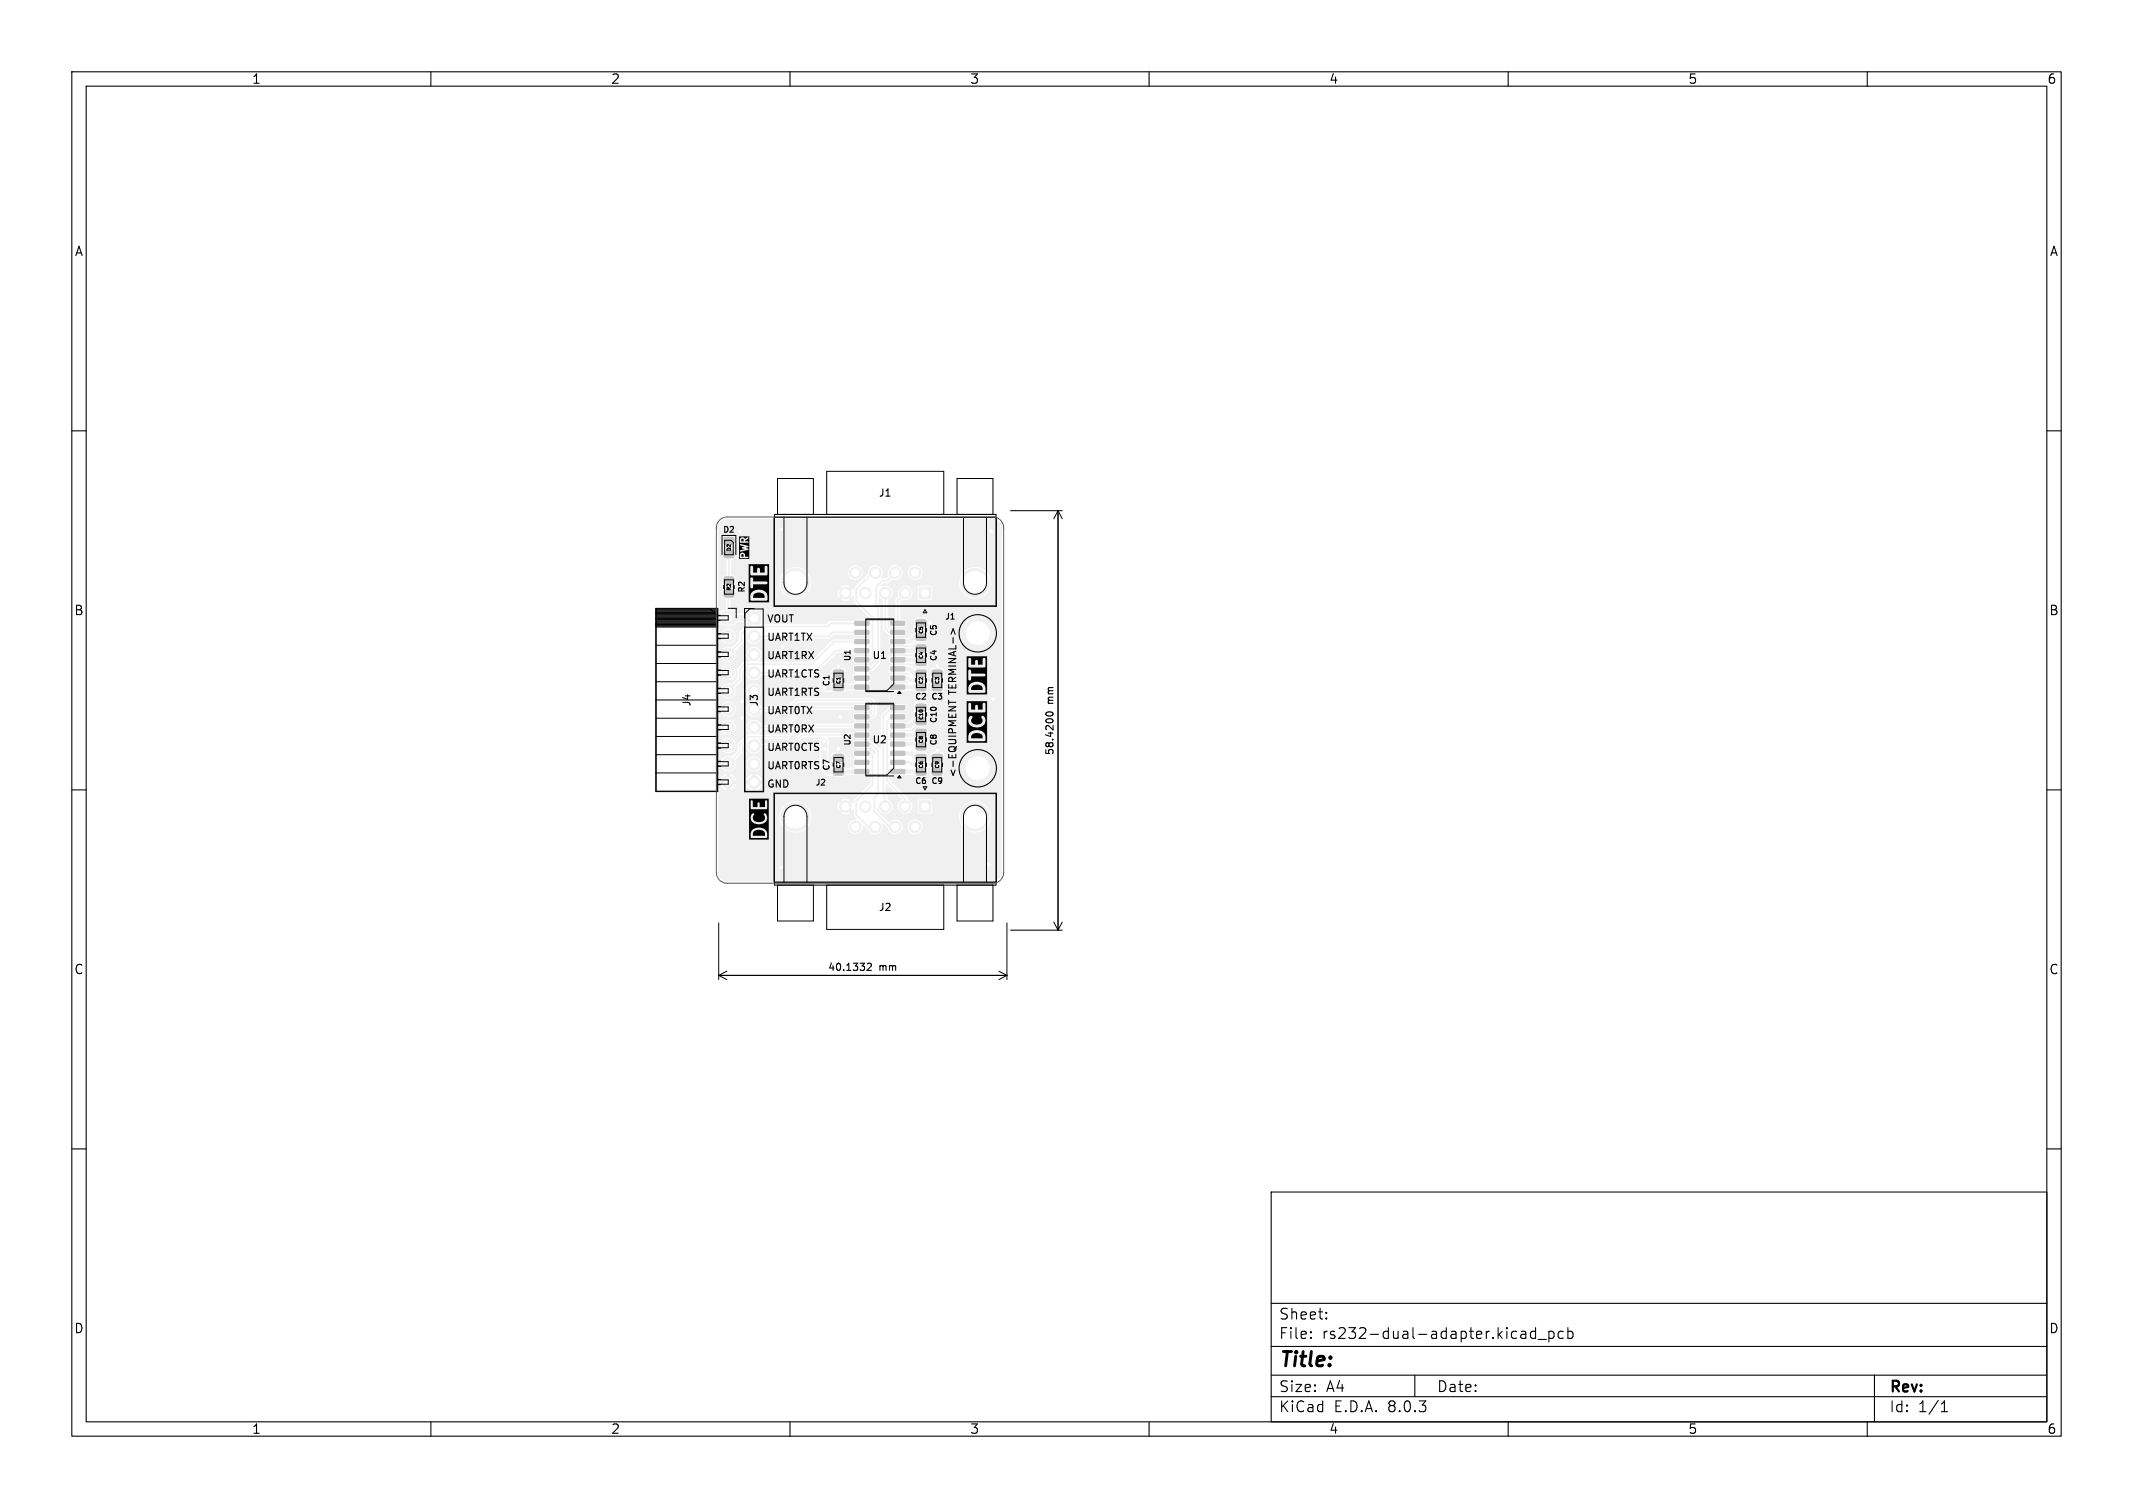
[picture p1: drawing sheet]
<svg xmlns="http://www.w3.org/2000/svg" width="297mm" height="210mm" viewBox="0 0 297 210" stroke-linecap="round" stroke-linejoin="round" font-family="sans-serif">
<g fill="#f0f0f0" stroke="#f0f0f0" stroke-width=".14">
<path d="M128 81.8h1.6v1.6h-1.6z"/>
<path d="M127.6 88.3l1.2-.1 .2 .2v.6l-.3 .2h-1l-.2-.2z"/>
<path d="M127.6 86.4l1.2-.1 .2 .3v.5l-.3 .2h-1l-.2-.2z"/>
<path d="M116.1 95.3l1.2-.1 .2 .2v.6l-.3 .2h-1l-.2-.2z"/>
<path d="M116.1 93.4l1.2-.1 .2 .2v.6l-.3 .2h-1l-.2-.2z"/>
<path d="M104.1 85.2h1.7v1.7h-1.7z"/>
<path d="M128 111.5h1.6v1.6h-1.6z"/>
<path d="M127.6 91.8l1.2-.1 .2 .3v.5l-.3 .2h-1l-.2-.3z"/>
<path d="M127.6 89.9l1.2-.1 .2 .3v.5l-.3 .2h-1l-.2-.3z"/>
<path d="M100.5 85.2h1.7v1.7h-1.7z"/>
<path d="M124 107.2h1.9l.1 .5h-.2h-1.7l-.1-.1z"/>
<path d="M124 105.9h1.9l.1 .5-.2 .1h-1.7l-.1-.2z"/>
<path d="M124 104.6h1.9l.1 .5-.2 .1h-1.7l-.1-.1z"/>
<path d="M124 103.4l1.9-.1 .1 .5-.2 .1h-1.7l-.1-.1z"/>
<path d="M124 102.1h1.9l.1 .5-.2 .1h-1.7l-.1-.2z"/>
<path d="M124 100.8h1.9l.1 .5-.2 .1h-1.7l-.1-.2z"/>
<path d="M124 99.6l1.9-.1 .1 .5-.2 .1h-1.7l-.1-.1z"/>
<path d="M124 98.3h1.9l.1 .5-.2 .1-1.7-.1-.1-.1z"/>
<path d="M119 98.3h1.9l.1 .5-.2 .1-1.7-.1-.1-.1z"/>
<path d="M119 99.6l1.9-.1 .1 .5-.2 .1h-1.7l-.1-.1z"/>
<path d="M119 100.8h1.9l.1 .5-.2 .1h-1.7l-.1-.2z"/>
<path d="M119 102.1h1.9l.1 .5-.2 .1h-1.7l-.1-.2z"/>
<path d="M119 103.4l1.9-.1 .1 .5-.2 .1h-1.7l-.1-.1z"/>
<path d="M119 104.6h1.9l.1 .5-.2 .1h-1.7l-.1-.1z"/>
<path d="M119 105.9h1.9l.1 .5-.2 .1h-1.7l-.1-.2z"/>
<path d="M119 107.2h1.9l.1 .5h-.2h-1.7l-.1-.1z"/>
<path d="M127.6 107h1.2l.2 .2v.6l-.3 .2-1-.1-.2-.2z"/>
<path d="M127.6 105.1h1.2l.2 .2v.6l-.3 .2-1-.1-.2-.2z"/>
<path d="M129.8 95.3l1.3-.1 .1 .2v.6l-.2 .2h-1.1l-.1-.2z"/>
<path d="M129.8 93.4l1.3-.1 .1 .2v.6l-.2 .2h-1.1l-.1-.2z"/>
<path d="M127.6 103.5h1.2l.2 .2v.6l-.3 .1h-1l-.2-.2z"/>
<path d="M127.6 101.6h1.2l.2 .2v.6l-.3 .1h-1l-.2-.2z"/>
<path d="M124 95.4h1.9l.1 .5-.2 .1h-1.7l-.1-.2z"/>
<path d="M124 94.2l1.9-.1 .1 .5-.2 .1h-1.7l-.1-.1z"/>
<path d="M124 92.9h1.9l.1 .5-.2 .1-1.7-.1-.1-.1z"/>
<path d="M124 91.6h1.9l.1 .5-.2 .1h-1.7l-.1-.2z"/>
<path d="M124 90.4l1.9-.1 .1 .5-.2 .1h-1.7l-.1-.1z"/>
<path d="M124 89.1h1.9l.1 .5h-.2h-1.7l-.1-.1z"/>
<path d="M124 87.8h1.9l.1 .5-.2 .1h-1.7l-.1-.2z"/>
<path d="M124 86.5h1.9l.1 .5-.2 .1h-1.7l-.1-.1z"/>
<path d="M119 86.5h1.9l.1 .5-.2 .1h-1.7l-.1-.1z"/>
<path d="M119 87.8h1.9l.1 .5-.2 .1h-1.7l-.1-.2z"/>
<path d="M119 89.1h1.9l.1 .5h-.2h-1.7l-.1-.1z"/>
<path d="M119 90.4l1.9-.1 .1 .5-.2 .1h-1.7l-.1-.1z"/>
<path d="M119 91.6h1.9l.1 .5-.2 .1h-1.7l-.1-.2z"/>
<path d="M119 92.9h1.9l.1 .5-.2 .1-1.7-.1-.1-.1z"/>
<path d="M119 94.2l1.9-.1 .1 .5-.2 .1h-1.7l-.1-.1z"/>
<path d="M119 95.4h1.9l.1 .5-.2 .1h-1.7l-.1-.2z"/>
<path d="M127.6 100h1.2l.2 .2v.6l-.3 .2-1-.1-.2-.2z"/>
<path d="M127.6 98.1h1.2l.2 .2v.6l-.3 .2-1-.1-.2-.2z"/>
<path d="M129.8 107h1.3l.1 .2v.6l-.2 .2-1.1-.1-.1-.2z"/>
<path d="M129.8 105.1h1.3l.1 .2v.6l-.2 .2-1.1-.1-.1-.2z"/>
<path d="M116.1 107h1.2l.2 .2v.6l-.3 .2-1-.1-.2-.2z"/>
<path d="M116.1 105.1h1.2l.2 .2v.6l-.3 .2-1-.1-.2-.2z"/>
<path d="M127.6 95.3l1.2-.1 .2 .2v.6l-.3 .2h-1l-.2-.2z"/>
<path d="M127.6 93.4l1.2-.1 .2 .2v.6l-.3 .2h-1l-.2-.2z"/>
<path d="M100.9 82.2h1.1l.2 .2v.6l-.2 .2h-1l-.2-.3z"/>
<path d="M100.9 80.4l1.1-.1 .2 .3v.6l-.2 .2-1-.1-.2-.2z"/>
<path d="M100.9 74.9l1.1-.1 .2 .3v.5l-.2 .2h-1l-.2-.2z"/>
<path d="M100.9 76.8l1.1-.1 .2 .2v.6l-.2 .2h-1l-.2-.3z"/>
<circle cx="135.8" cy="81.2" r="2"/>
<circle cx="110.8" cy="81.2" r="2"/>
<circle cx="126" cy="82.6" r=".8"/>
<circle cx="123.3" cy="82.6" r=".8"/>
<circle cx="120.5" cy="82.6" r=".8"/>
<circle cx="117.7" cy="82.6" r=".8"/>
<circle cx="127.4" cy="79.7" r=".8"/>
<circle cx="124.6" cy="79.7" r=".8"/>
<circle cx="121.9" cy="79.7" r=".8"/>
<circle cx="119.1" cy="79.7" r=".8"/>
<circle cx="105" cy="88.6" r=".85"/>
<circle cx="105" cy="91.2" r=".85"/>
<circle cx="105" cy="93.7" r=".85"/>
<circle cx="105" cy="96.2" r=".85"/>
<circle cx="105" cy="98.8" r=".85"/>
<circle cx="105" cy="101.3" r=".85"/>
<circle cx="105" cy="103.9" r=".85"/>
<circle cx="105" cy="106.4" r=".85"/>
<circle cx="105" cy="108.9" r=".85"/>
<circle cx="110.8" cy="113.7" r="2"/>
<circle cx="135.8" cy="113.7" r="2"/>
<circle cx="126" cy="112.3" r=".8"/>
<circle cx="123.3" cy="112.3" r=".8"/>
<circle cx="120.5" cy="112.3" r=".8"/>
<circle cx="117.7" cy="112.3" r=".8"/>
<circle cx="127.4" cy="115.2" r=".8"/>
<circle cx="124.6" cy="115.2" r=".8"/>
<circle cx="121.9" cy="115.2" r=".8"/>
<circle cx="119.1" cy="115.2" r=".8"/>
<circle cx="101.4" cy="88.6" r=".85"/>
<circle cx="101.4" cy="91.1" r=".85"/>
<circle cx="101.4" cy="93.7" r=".85"/>
<circle cx="101.4" cy="96.2" r=".85"/>
<circle cx="101.4" cy="98.7" r=".85"/>
<circle cx="101.4" cy="101.3" r=".85"/>
<circle cx="101.4" cy="103.8" r=".85"/>
<circle cx="101.4" cy="106.4" r=".85"/>
<circle cx="101.4" cy="108.9" r=".85"/>
<circle cx="103.3" cy="97.7" r=".33"/>
<circle cx="129.5" cy="98.5" r=".33"/>
<circle cx="138.3" cy="97.4" r=".33"/>
<circle cx="109" cy="90" r=".33"/>
<circle cx="116.8" cy="104.2" r=".33"/>
<circle cx="117" cy="99.8" r=".33"/>
<circle cx="136.1" cy="107" r="1.7"/>
<circle cx="130.5" cy="104.5" r=".33"/>
<circle cx="116.8" cy="92.8" r=".33"/>
<circle cx="103" cy="74" r=".33"/>
<circle cx="136.1" cy="88.2" r="1.7"/>
<circle cx="108.9" cy="73.7" r=".33"/>
<circle cx="130.5" cy="92.8" r=".33"/>
<circle cx="137.6" cy="120.4" r=".33"/>
<circle cx="138" cy="74" r=".33"/>
<circle cx="108.8" cy="120.8" r=".33"/>
<circle cx="103.3" cy="100" r=".33"/>
<circle cx="129.5" cy="86.7" r=".33"/>
<circle cx="114.8" cy="103.2" r=".33"/>
<circle cx="114.8" cy="94.8" r=".33"/>
<circle cx="114.8" cy="104.2" r=".33"/>
<circle cx="114.8" cy="95.8" r=".33"/>
</g>
<g fill="none" stroke="#f0f0f0" stroke-width=".61">
<path d="M116.8 92.7v1.1l.6 .6h2.6M116.8 95.7h3.2M116.8 95.7h.1M125 95.7h3.2M125 93.2h1.7l.6 .6h.9M125 91.9h2.9l.3 .3M128.2 95.7h.1M128.2 98.5h1.3M128.2 90.3l-.3 .3h-2.9M128.2 88.7h-.8l-.6 .6h-1.8M129.5 86.7l-1.3 .1M130.5 92.7v1.1"/>
<path d="M116.8 104.2v1.3l.6 .7h2.6M116.8 107.4h.1M116.8 107.4h3.2M125 107.4h3.2M125 104.9h1.9l.6 .6h.7M125 103.6h2.9l.3 .4M128.2 107.4h.1M128.2 102.1l-.3 .3h-2.9M128.2 100.4h-.8l-.6 .7h-1.8M130.5 104.5v1"/>
</g>
<g fill="none" stroke="#f0f0f0" stroke-width=".25">
<path d="M101.5 77.2v3.6M103 74l-1.3 1.3h-.2M121.9 79.7h-.4l-2.3 2.3v1.7l2.3 2.3v5.5M124.6 79.7l-1.1 1.2h-.6l-.9 .8v2.8l.2 .2v7.6l-.9 .9h-1.3M101.5 82.7l-.1 .1v3.3M120 88.1h-4.1l-.5 .5h-10.4M120 86.8h-4.3l-.5 .5h-11l-1 1v1l-1.8 1.8M120 90.6h-3.6l-3.1 3.1h-8.3M120 89.3h-3.8l-3.2 3.2h-9.2l-.8 .8v1.3l-1.6 1.6M120 91.9h1.1M123.3 82.6v4.9l.5 .6h1.2M125 98.6h-.8l-1.2 1.2v10.9l.3 .3v1.3"/>
<path d="M125 99.8h-.8l-.7 .7v8.3l2.5 2.5v1M126 82.6l-1 1v3.2M120 103.6h1.4l.8 .9v6l-.4 .5v2l2.1 2.2h.7M120 104.9h1.2l.3 .3v4l-2.3 2.3v2l1.7 1.7h1"/>
</g>
<path d="M125 94.4h1.5l.3 .3h2.7l1 1M125 106.2h1.7l.3 .3h2.5l1 .9" fill="none" stroke="#f0f0f0" stroke-width=".41"/>
<path d="M105 98.8h4.7l1.3-1.3h10.2l.6 .5v1.5l-.4 .3h-1.4M120 98.6h-8.1l-2.7 2.7h-4.2M120 102.4h-8.4l-1.5 1.5h-5.1M120 101.1h-8.8l-1.5 1.5h-5.6l-1.1 1.2v1l-1.6 1.6" fill="none" stroke="#f0f0f0" stroke-width=".2"/>
<path d="M101.4 86.1h3.6M116.8 95.7l-2 .1M114.8 103.2v3.6M115.5 107.4h1.3" fill="none" stroke="#f0f0f0" stroke-width=".81"/>
<path d="M100.4 72.6l.3-.2 .6-.1h37a1.26 1.26 0 0 1 1.2 1.3v47.9a1.26 1.26 0 0 1-1.3 1.2h-37a1.25 1.25 0 0 1-1.2-1.2v-7.8h8.6a2.21 2.21 0 0 0 3.2 2 2.21 2.21 0 0 0 .2-3.8 2.21 2.21 0 0 0-3.4 1.6v.2h-8.6v-5h1v.5h-.7l.2 .5 .6 .3v-.7h.6v.7l.4-.2 .3-.3 .1-.3h-.7v-.5h2.8v.5h-.7l.2 .5 .7 .4v-.7h.4v.7l.7-.4 .2-.5h-.7v-.5h.7l-.2-.5-.7-.4v.7h-.4v-.7l-.7 .4-.2 .5h-2.1h.7l-.2-.6-.6-.3v.7h-.6v-.7l-.6 .3-.2 .6h-.3v-2.3h.3a1.05 1.05 0 0 0 1.1 1 1.05 1.05 0 0 0 1.1-1h1.4l.1 .2a1.06 1.06 0 0 0 1.6 .6 1.06 1.06 0 0 0-.1-1.8 1.06 1.06 0 0 0-1.6 1h-1.4l-.2-.5 1-1v-1l.6-.6h.2a1.1 1.1 0 0 0 .5 1.5 1.1 1.1 0 0 0 1.5-.6h4.1l1.6-1.5h2.5l-.2 .5v3.6l.2 .3 .8 .8 1.1 .3 1.1-.1 .4-.1 3.4-.1 .1 .1v1.1l-2.2 2.2-.1 .6h-.1l-.1-.2-.5 .5-.4-.4 .5-.4-.5-.2-.7 .2 .5 .4-.4 .4-.4-.5a1.1 1.1 0 0 0 0 1.2l.4-.5 .4 .4-.5 .5 .7 .1 .5-.1-.5-.5 .4-.4 .5 .5 .1-.2 .1 .1v.8l.4 .5a1.02 1.02 0 0 0-1.2 .9 1.02 1.02 0 0 0 .9 1.1 1.02 1.02 0 0 0 1.1-.9v-.2h.1l.7 .5a1.02 1.02 0 0 0 1.4 .6 1.02 1.02 0 0 0 .5-1.4h.2l.7 .7a1 1 0 0 0 1.1 .8 1 1 0 0 0 .9-1h.7v.2a1.01 1.01 0 0 0 1.6 .6 1.01 1.01 0 0 0-.1-1.7 1.01 1.01 0 0 0-1.5 .9h-.7l-.1-.2a1.06 1.06 0 0 0-.8-.8 1.06 1.06 0 0 0-1 .3l-.8-.8h10.6v.3a2.21 2.21 0 0 0 3.4 1.5 2.21 2.21 0 0 0-.2-3.7 2.21 2.21 0 0 0-3.2 1.9h-10.6l-.9-.8v-.4l.1-.1a1.02 1.02 0 0 0 1.6 .7 1.02 1.02 0 0 0-.2-1.7v-.6l-.3-.3 .1-1.3 2.2 2.1a1.02 1.02 0 0 0-.2 1.8 1.02 1.02 0 0 0 1.6-.8v-.4l-.4-.4h1.2l.1 1.8h1.7l.2-.1-.1-1.8-1.7-.1-.2 .2h-1.2l-.2-.1-.1-.3-2.4-2.5-.1-.7 3.5 .1 .4 .1h1.1l.3-.2v-1h.2l.3 .2v.7l.2 .3h1.3l.3-.2v-.8l-.2-.3-.8-.1-.3-.2v-.1h.1v-.6h.6v.6a.59 .59 0 0 0 .7-.6h-2v.2h-.3v-.7h1v-.5h.6v.5h.7a.59 .59 0 0 0-.7-.5h-1l-.3 .5h-.3l-.2-.3-.2-.1-1.1-.1a.14 .14 0 0 1-.2 0 .14 .14 0 0 1 .1-.2l1.2 .1 .2-.2 .2-.2v-.7l-.2-.2-1-.3-4.1 .1-.1-.4 4.2 .1 .3-.1 .5-.1 .2-.1 .2-.2v-.7l-.2-.2-.2-.1h-1.1l-.2 .1-.3 .4h-3.3l-.1-.3h3l.7-.5h1.3l.2-.1 .2-.2-.1-.8-.3-.2h-1.1l-.6 .2-.6 .6h-2.4l-.1-.1 .2-.2h1.8l.2-.2v-.5l-.2-.3h-1.9l-.1-.1 .2-.1 1.8-.1 .2-.2h1l.1 .3 .2 .2 .5 .1v-.6h.5v.6a.59 .59 0 0 0 .8-.6h-3.1v-.5h1.8v-.5h.5v.5h.8a.59 .59 0 0 0-.8-.5h-1l-.3 .5h-1l-.3-.2h-2l-.1 .4-1.1 1.2v4.6h-.2l-.9-.9-.6-.3h-2l-.2 .4v.4l.1 .2h2l.4-.1 .6 .6v.4h-.1l-.8-.6-2.1 .1-.1 .2v.5l.3 .3-.4 .4h1.5v.1v.4h-1.5l.3 .4v.1h-1.4l-.3-.2-1.6 .1-.3-.3v-.7h.3l.2 .4 .3 .2h.3v-.6h.5v.6a.59 .59 0 0 0 .8-.6h-2.4v-.5h1.1v-.5h.5v.5h.8a.59 .59 0 0 0-.8-.5h-.9l-.2 .1-.2 .4h-.3v-2.1l-.2-.4v-.1h3.6l.3 .2h1.8l.3-.3-.1-.6-.2-.1h-1.8l-.3 .2h-7.2l-1.6 1.5h-3.9l-.4-.6 4.1-.1 1.5-1.5h7.5l.3 .2h1.8l.3-.3-.1-.6-.2-.1h-1.8l-.3 .2h-7.7l-1.6 1.5h-3.8l-.1-.1 .5-.6h3.2l2.8-2.7h6.7l.3 .2h1.8l.3-.3v-.5l-.1-.2h-2l-.3 .2h-6.9l-2.9 2.7h-2.9a1.1 1.1 0 0 0-1.7-.5 1.1 1.1 0 0 0 0 1.7l-.4 .2-1.2 1.2-.1 1.1-.9 .7a1.05 1.05 0 0 0-1.5 1h-.3v-2.6h.3l.1 .2a1.06 1.06 0 0 0 1.6 .7 1.06 1.06 0 0 0-.1-1.8 1.06 1.06 0 0 0-1.6 .9h-.3v-2.5h.3l.1 .2a1.06 1.06 0 0 0 1.6 .6 1.06 1.06 0 0 0-.1-1.8 1.06 1.06 0 0 0-1.6 1h-.3v-2.5h.3l.1 .2a1.05 1.05 0 0 0 1.1 .8 1.05 1.05 0 0 0 1-1h1.4l.1 .2a1.1 1.1 0 0 0 1 .8 1.1 1.1 0 0 0 1.1-.7h3.7l1.4-1.3h9.9l.3 .4v1.1l-.1 .2-.4-.2h-1.8l-.2 .2-.1 .1v.5l.2 .2h1.9l.3-.2h.4l.4-.5 .1-1.6-.8-.8h-10.3l-1.4 1.3h-3.6a1.07 1.07 0 0 0-1.2-.8 1.07 1.07 0 0 0-.9 1.1h-1.4a1.06 1.06 0 0 0-1.1-1.1 1.06 1.06 0 0 0-1.1 1.1h-.3v-5.1h.3l.1 .2a1.06 1.06 0 0 0 1.6 .6 1.06 1.06 0 0 0-.1-1.8 1.06 1.06 0 0 0-1.6 1h-.3v-2.6h.3l.1 .2a1.08 1.08 0 0 0 1.4 .8 1.08 1.08 0 0 0 .6-1.5l1.1-1.1 .1-1.1 .3-.3 .1 .1a1.09 1.09 0 0 0 .7 1.4 1.09 1.09 0 0 0 1.4-.7h9.3l.7-.5h2.7l.3 .2 2-.1 .1 .1-.1 .3-2-.1-.3 .2h-2.8l-3.2 3.2h-7.1l-.1-.2a1.07 1.07 0 0 0 .2-1.5 1.07 1.07 0 0 0-1.6 0 1.07 1.07 0 0 0 .2 1.5l-.1 .2h-.8l-.8 .8v1.5l-.8 .7a1.07 1.07 0 0 0-1.4 .5 1.07 1.07 0 0 0 .4 1.4 1.07 1.07 0 0 0 1.5-.5l.1-.4h1.4l.1 .2a1.06 1.06 0 0 0 1.6 .7 1.06 1.06 0 0 0-.1-1.8 1.06 1.06 0 0 0-1.6 .9h-1.4l-.1-.5 .9-1v-1.3l.6-.5h.3a1.09 1.09 0 0 0-.1 1.4 1.09 1.09 0 0 0 1.3 .4h8.7l.1 1.3 .2 .2 .3 .2h2.6l.4-.2h3.2l.3-.3v-.5l-.3-.3 .4-.4h-2.6l.3 .3v.2h-1.4l-.3-.2h-1.1l-.3 .1h-.4h-.1v-.4a.61 .61 0 0 0-.7-.6 .61 .61 0 0 0-.6 .6h-8.7l.3-.3 .3-.3h9.7a.59 .59 0 0 0 .8 .5v-.5h.5v.5l.5-.1 .2-.2 .1-.2h-11.8l7.3-.1 .7-.5h2.5v-.5h.5v.5h.8l-.1-.2-.2-.2a2.6 2.6 0 0 0-1.6 .1l-.2 .3h-1.7l2.5-2.6h2.3l.3 .2h2l.1 .2-.1 .1h-2l-.2 .1-.1 .6 .2 .3h2l.8-.7h.1v.4l-.7 .7-.3-.1h-2l-.1 .2v.5l.3 .3-.4 .5h2.6l-.1-.2-.3-.2v-.1l.3-.2 .3-.1 .5-.4h1.8v.4l.2 .2 2.4 .1 .3 .2-.1 .1-.7-.1-2 .1-.1 .2v.4l.2 .3h1.9l.3-.1 .3 .3-.1 .1h-2.4l-.2 .3v.4l.2 .3h3.3l.4 .2h1.1l.3-.2v-1h.2l.3 .2v.6l.2 .4h1.2l.3-.1 .1-.3v-.8l-.3-.2h-.7l-.3-.3 .1-.1v-.5h.6v.5l.4-.1 .3-.2v-.2h-2v.2h-.3h-.1l.1-.8h1v-.5h.6v.5h.7v-.2l-.3-.2a2.6 2.6 0 0 0-1.6 .1l-.1 .3h-.3l-.2-.3-.2-.1-1.4 .1-.4-.4-.3-.2-2.6 .1-.2 .1-.1 .2h-1.8l.6-.6v-.7h1.2v.4l.2 .3h3.2l.3 .4 .2 .1h1.1l.2-.1 .2-.3v-.6l-.2-.3-1-.2h-3.9l-.2 .1-.1 .2h-1.2v-1.3h1.2v.5l.3 .2h3.9l.9-.1 .3-.4-.1-.8-.3-.2h-1.1l-.2 .1-.3 .4h-3.1l-.2 .2-.1 .1h-1.2v-1.2h1.2v.4l.2 .2 2.8 .1 .7-.6 1.4 .1 .3-.4v-.6l-.2-.3-.2-.1h-1.1l-.6 .3-.6 .5h-2.4l-.2 .2-.1 .2h-1.2v-4.5l-.3-.4v-1.1h.2l.4 .4v4l.7 .7 .5 .3h1.9l.2-.3v-.4l-.1-.2-.2-.1h-2l-.3-.3v-.7h.2v.5l.3 .2h1.8l.3-.2h1a.59 .59 0 0 0 .8 .5v-.5h.5v.5l.5-.1 .2-.2 .1-.2h-3.1v-.6l1.8 .1v-.6h.5v.6l.8-.1a.59 .59 0 0 0-.8-.5l-1 .1-.3 .4h-1l-.2-.2h-.6l-.1-2.5 .3-.3a1 1 0 0 0 1.3-.4 1 1 0 0 0-.3-1.3h1.2v1.6l.1 .2h1.7l.2-.1v-1.7l-.1-.2h-1.7l-.2 .2-1.2-.1a1.01 1.01 0 0 0-1.2 .1 1.01 1.01 0 0 0-.3 1.2l-.4 .6v2.7h-.7l-.2 .3h-.2v-3.1a1.04 1.04 0 0 0 .5-1.4 1.04 1.04 0 0 0-1.4-.4v-.1l.3-.4h.7h9.9a2.21 2.21 0 0 0 3.2 1.9 2.21 2.21 0 0 0 .2-3.7 2.21 2.21 0 0 0-3.4 1.5v.3h-9.9l.6-.5a1.01 1.01 0 0 0 1.4-1h.7v.2a1.01 1.01 0 0 0 1.6 .6 1.01 1.01 0 0 0-.1-1.7 1.01 1.01 0 0 0-1.5 .9h-.7l-.1-.2a1.01 1.01 0 0 0-1.2-.7 1.01 1.01 0 0 0-.7 1.3l-.4 .4-.6 .1-.1-.1a1.03 1.03 0 0 0-.4-1.7 1.03 1.03 0 0 0-1.3 1.1l-1.9 1.9-.1 .4-.2-.2-.5 .5-.4-.4 .5-.5-.7-.1-.5 .1 .5 .5-.4 .4-.4-.5-.2 .6 .2 .6 .4-.5 .4 .4-.5 .4 .5 .2 .7-.2-.5-.4 .4-.4 .5 .5 .1-.2h.1l.1 1 2.1 2.1v.3l-2-.1-.3 .2h-3.1l-.6 .4h-9v-.1l-.1-1.7-1.9-.1-.1 .1-.1 .3h-1.4l-.2-.4-.6-.1v-1.5a.63 .63 0 0 0 .7-.4v-.7l-.2-.3h-1.2l-.4 .2v.8l.1 .2 .4 .3v1.4l-.1 .1h-.5l-.1 .1v1.9l1.9 .1 .1-.1 .1-.3h1.4v.1v.3l-1 1v1.1l-1.1 1a1.05 1.05 0 0 0-1.5 .9h-.3v-2.5h.3l.1 .2a1.06 1.06 0 0 0 1.6 .6 1.06 1.06 0 0 0-.1-1.8 1.06 1.06 0 0 0-1.6 1h-.3v-11.7h.6v.6a.61 .61 0 0 0 .6 .4l-.1 2.2a.46 .46 0 0 0-.5 .4v.8l.4 .2h1l.3-.1 .1-.2h6.2v.2a2.2 2.2 0 0 0 3 1.8 2.2 2.2 0 0 0 .8-3.5h5.7v.2a1.01 1.01 0 0 0 1.6 .6 1.01 1.01 0 0 0-.2-1.7 1.01 1.01 0 0 0-1.4 .9h-5.7l-.1-.1a2.21 2.21 0 0 0-2.4-.5 2.21 2.21 0 0 0-1.3 2.1h-6.2v-.7a.62 .62 0 0 0-.6-.4l.1-2.2a.46 .46 0 0 0 .5-.4v-.8l-.4-.2h-1l-.3 .1-.1 .3h-.6v-1.3h.5l.2 .3 .3 .2h.2v-.5h.6v.5a.58 .58 0 0 0 .7-.5h-2.5v-.6l1.2 .1v-.6h.6v.6h.7a.58 .58 0 0 0-.7-.6h-.9l-.2 .2-.2 .3h-.5v-1.7z" fill="#f0f0f0"/>
<g fill="#fff" stroke="#fff" stroke-width=".14">
<circle cx="103.3" cy="97.7" r=".17"/>
<circle cx="129.5" cy="98.5" r=".17"/>
<circle cx="138.3" cy="97.4" r=".17"/>
<circle cx="109" cy="90" r=".17"/>
<circle cx="116.8" cy="104.2" r=".17"/>
<circle cx="117" cy="99.8" r=".18"/>
<circle cx="136.1" cy="107" r="1.6"/>
<circle cx="130.5" cy="104.5" r=".17"/>
<circle cx="116.8" cy="92.8" r=".17"/>
<circle cx="103" cy="74" r=".17"/>
<circle cx="136.1" cy="88.2" r="1.6"/>
<circle cx="108.9" cy="73.7" r=".17"/>
<circle cx="130.5" cy="92.8" r=".17"/>
<circle cx="137.6" cy="120.4" r=".17"/>
<circle cx="138" cy="74" r=".17"/>
<circle cx="108.8" cy="120.8" r=".18"/>
<circle cx="103.3" cy="100" r=".17"/>
<circle cx="129.5" cy="86.7" r=".17"/>
<circle cx="114.8" cy="103.2" r=".17"/>
<circle cx="114.8" cy="104.2" r=".17"/>
<circle cx="135.8" cy="81.2" r="1.6"/>
<circle cx="110.8" cy="81.2" r="1.6"/>
<circle cx="128.8" cy="82.6" r=".5"/>
<circle cx="126" cy="82.6" r=".5"/>
<circle cx="123.3" cy="82.6" r=".5"/>
<circle cx="120.5" cy="82.6" r=".5"/>
<circle cx="117.7" cy="82.6" r=".5"/>
<circle cx="127.4" cy="79.7" r=".5"/>
<circle cx="124.6" cy="79.7" r=".5"/>
<circle cx="121.9" cy="79.7" r=".5"/>
<circle cx="119.1" cy="79.7" r=".5"/>
<circle cx="105" cy="86.1" r=".5"/>
<circle cx="105" cy="88.6" r=".5"/>
<circle cx="105" cy="91.2" r=".5"/>
<circle cx="105" cy="93.7" r=".5"/>
<circle cx="105" cy="96.2" r=".5"/>
<circle cx="105" cy="98.8" r=".5"/>
<circle cx="105" cy="101.3" r=".5"/>
<circle cx="105" cy="103.9" r=".5"/>
<circle cx="105" cy="106.4" r=".5"/>
<circle cx="105" cy="108.9" r=".5"/>
<circle cx="110.8" cy="113.7" r="1.6"/>
<circle cx="135.8" cy="113.7" r="1.6"/>
<circle cx="128.8" cy="112.3" r=".5"/>
<circle cx="126" cy="112.3" r=".5"/>
<circle cx="123.3" cy="112.3" r=".5"/>
<circle cx="120.5" cy="112.3" r=".5"/>
<circle cx="117.7" cy="112.3" r=".5"/>
<circle cx="127.4" cy="115.2" r=".5"/>
<circle cx="124.6" cy="115.2" r=".5"/>
<circle cx="121.9" cy="115.2" r=".5"/>
<circle cx="119.1" cy="115.2" r=".5"/>
<circle cx="101.4" cy="86.1" r=".5"/>
<circle cx="101.4" cy="88.6" r=".5"/>
<circle cx="101.4" cy="91.1" r=".5"/>
<circle cx="101.4" cy="93.7" r=".5"/>
<circle cx="101.4" cy="96.2" r=".5"/>
<circle cx="101.4" cy="98.8" r=".5"/>
<circle cx="101.4" cy="101.3" r=".5"/>
<circle cx="101.4" cy="103.8" r=".5"/>
<circle cx="101.4" cy="106.4" r=".5"/>
<circle cx="101.4" cy="108.9" r=".5"/>
</g>
<g fill="#c4c4c4" stroke="#c4c4c4" stroke-width=".14">
<path d="M127.6 88.3l1.2-.1 .2 .2v.6l-.3 .2h-1l-.2-.2z"/>
<path d="M127.6 86.4l1.2-.1 .2 .3v.5l-.3 .2h-1l-.2-.2z"/>
<path d="M116.1 95.3l1.2-.1 .2 .2v.6l-.3 .2h-1l-.2-.2z"/>
<path d="M116.1 93.4l1.2-.1 .2 .2v.6l-.3 .2h-1l-.2-.2z"/>
<path d="M127.6 91.8l1.2-.1 .2 .3v.5l-.3 .2h-1l-.2-.3z"/>
<path d="M127.6 89.9l1.2-.1 .2 .3v.5l-.3 .2h-1l-.2-.3z"/>
<path d="M124 107.2h1.9l.1 .5h-.2h-1.7l-.1-.1z"/>
<path d="M124 105.9h1.9l.1 .5-.2 .1h-1.7l-.1-.2z"/>
<path d="M124 104.6h1.9l.1 .5-.2 .1h-1.7l-.1-.1z"/>
<path d="M124 103.4l1.9-.1 .1 .5-.2 .1h-1.7l-.1-.1z"/>
<path d="M124 102.1h1.9l.1 .5-.2 .1h-1.7l-.1-.2z"/>
<path d="M124 100.8h1.9l.1 .5-.2 .1h-1.7l-.1-.2z"/>
<path d="M124 99.6l1.9-.1 .1 .5-.2 .1h-1.7l-.1-.1z"/>
<path d="M124 98.3h1.9l.1 .5-.2 .1-1.7-.1-.1-.1z"/>
<path d="M119 98.3h1.9l.1 .5-.2 .1-1.7-.1-.1-.1z"/>
<path d="M119 99.6l1.9-.1 .1 .5-.2 .1h-1.7l-.1-.1z"/>
<path d="M119 100.8h1.9l.1 .5-.2 .1h-1.7l-.1-.2z"/>
<path d="M119 102.1h1.9l.1 .5-.2 .1h-1.7l-.1-.2z"/>
<path d="M119 103.4l1.9-.1 .1 .5-.2 .1h-1.7l-.1-.1z"/>
<path d="M119 104.6h1.9l.1 .5-.2 .1h-1.7l-.1-.1z"/>
<path d="M119 105.9h1.9l.1 .5-.2 .1h-1.7l-.1-.2z"/>
<path d="M119 107.2h1.9l.1 .5h-.2h-1.7l-.1-.1z"/>
<path d="M127.6 107h1.2l.2 .2v.6l-.3 .2-1-.1-.2-.2z"/>
<path d="M127.6 105.1h1.2l.2 .2v.6l-.3 .2-1-.1-.2-.2z"/>
<path d="M129.8 95.3l1.3-.1 .1 .2v.6l-.2 .2h-1.1l-.1-.2z"/>
<path d="M129.8 93.4l1.3-.1 .1 .2v.6l-.2 .2h-1.1l-.1-.2z"/>
<path d="M127.6 103.5h1.2l.2 .2v.6l-.3 .1h-1l-.2-.2z"/>
<path d="M127.6 101.6h1.2l.2 .2v.6l-.3 .1h-1l-.2-.2z"/>
<path d="M124 95.4h1.9l.1 .5-.2 .1h-1.7l-.1-.2z"/>
<path d="M124 94.2l1.9-.1 .1 .5-.2 .1h-1.7l-.1-.1z"/>
<path d="M124 92.9h1.9l.1 .5-.2 .1-1.7-.1-.1-.1z"/>
<path d="M124 91.6h1.9l.1 .5-.2 .1h-1.7l-.1-.2z"/>
<path d="M124 90.4l1.9-.1 .1 .5-.2 .1h-1.7l-.1-.1z"/>
<path d="M124 89.1h1.9l.1 .5h-.2h-1.7l-.1-.1z"/>
<path d="M124 87.8h1.9l.1 .5-.2 .1h-1.7l-.1-.2z"/>
<path d="M124 86.5h1.9l.1 .5-.2 .1h-1.7l-.1-.1z"/>
<path d="M119 86.5h1.9l.1 .5-.2 .1h-1.7l-.1-.1z"/>
<path d="M119 87.8h1.9l.1 .5-.2 .1h-1.7l-.1-.2z"/>
<path d="M119 89.1h1.9l.1 .5h-.2h-1.7l-.1-.1z"/>
<path d="M119 90.4l1.9-.1 .1 .5-.2 .1h-1.7l-.1-.1z"/>
<path d="M119 91.6h1.9l.1 .5-.2 .1h-1.7l-.1-.2z"/>
<path d="M119 92.9h1.9l.1 .5-.2 .1-1.7-.1-.1-.1z"/>
<path d="M119 94.2l1.9-.1 .1 .5-.2 .1h-1.7l-.1-.1z"/>
<path d="M119 95.4h1.9l.1 .5-.2 .1h-1.7l-.1-.2z"/>
<path d="M127.6 100h1.2l.2 .2v.6l-.3 .2-1-.1-.2-.2z"/>
<path d="M127.6 98.1h1.2l.2 .2v.6l-.3 .2-1-.1-.2-.2z"/>
<path d="M129.8 107h1.3l.1 .2v.6l-.2 .2-1.1-.1-.1-.2z"/>
<path d="M129.8 105.1h1.3l.1 .2v.6l-.2 .2-1.1-.1-.1-.2z"/>
<path d="M116.1 107h1.2l.2 .2v.6l-.3 .2-1-.1-.2-.2z"/>
<path d="M116.1 105.1h1.2l.2 .2v.6l-.3 .2-1-.1-.2-.2z"/>
<path d="M127.6 95.3l1.2-.1 .2 .2v.6l-.3 .2h-1l-.2-.2z"/>
<path d="M127.6 93.4l1.2-.1 .2 .2v.6l-.3 .2h-1l-.2-.2z"/>
<path d="M100.9 82.2h1.1l.2 .2v.6l-.2 .2h-1l-.2-.3z"/>
<path d="M100.9 80.4l1.1-.1 .2 .3v.6l-.2 .2-1-.1-.2-.2z"/>
<path d="M100.9 74.9l1.1-.1 .2 .3v.5l-.2 .2h-1l-.2-.2z"/>
<path d="M100.9 76.8l1.1-.1 .2 .2v.6l-.2 .2h-1l-.2-.3z"/>
</g>
<g fill="none" stroke="#000" stroke-width=".15">
<path d="M10 10h277v190h-277zM12 12h273v186h-273zM60 10v2M110 10v2M160 10v2M210 10v2M260 10v2M10 60h2M285 60h2M132.1 97.5v.6M132.1 97.8h1M132.4 86.2h.5"/>
<path d="M132.4 88.3l.3-.7 .3 .7M145.7 99.2a.54 .54 0 0 1 .9 .3 .57 .57 0 0 1-1-.1zM10 110h2M285 110h2M120.8 134.2l.3-.1 .2 .3-.6 .7h.6M10 160h2M285 160h2M177 166h108v32h-108zM60 198v2M110 198v2M160 198v2M177 194.5h108"/>
<path d="M177 191.5h108M177 187.5h108M177 181.5h108M182.5 186.3h.1l-.1 .1M182.5 186.3v.1M182.5 185.5v.1M182.5 185.5h.1l-.1 .1M184.7 183.6v.1M184.7 183.6h-.1l.1 .1M184.7 182.8v.1M184.7 182.8h-.1l.1 .1M197 191.5v3"/>
<path d="M210 198v2M212.2 185.4l.3 .2v.8M212.5 186.3l-.2 .1M212.5 185.8h-.2M213.8 184.9v1.5M213.8 185.5l-.4-.1-.3 .3v.4l.1 .2 .2 .1 .4-.1M214.2 186.5h1.1M215.7 185.5l.4-.1 .3 .3v.4l-.2 .2-.1 .1-.4-.1M215.7 185.4v1.5M217.7 185.5l-.5-.1-.2 .3v.4l.1 .2 .1 .1 .5-.1M218.3 185.5l.4-.1 .3 .3v.4l-.1 .2-.2 .1-.4-.1M218.3 184.9v1.5"/>
<path d="M260 198v2M261 191.5v6.5M270.3 196.6h.9M270.3 195.5l.4-.4v1.5"/>
<circle cx="136.1" cy="88.2" r="2.6"/>
<circle cx="136.1" cy="107" r="2.6"/>
</g>
<path d="M103.3 77.2h.2v.3h-.3zM103.3 75a.24 .24 0 0 1 .2 .4h-.3zM102.9 74.7h1.4v3.1h-1.4v-.6h.1l.1 .5h1l.1-.1-.1-.1h-.4v-.3l-.2-.2h-.2l-.4 .2v-1.3l.8 .2-.4 .2 .4 .2-.6 .1v.2l1-.2 .1-.1-.4-.2 .4-.1v-.2l-1.1-.2-.2 .1v-.8h.1l.1 .5h1l.1-.2h-.5v-.1l.5-.3v-.2l-.5 .3-.1-.2-.3-.1-.4 .3zM105.1 82.7a.83 .83 0 0 1 .9-.2 .83 .83 0 0 1 .5 .8h-1.6v-.5zM104.2 78.6h2.9v5.3h-2.9v-.9h.3v.5l.1 .2h2.1l.2-.2v-.5l-.2-.4-.2-.3-.6-.2h-.4l-.7 .2-.2 .3-.1 .4h-.3v-2.4h.3v1.2a.2 .2 0 0 0 .2 .1 .2 .2 0 0 0 .2-.2v-.3h1.8a.2 .2 0 0 0 .2-.2 .2 .2 0 0 0-.2-.2h-1.8v-.4a.2 .2 0 0 0-.3-.2 .2 .2 0 0 0-.1 .2h-.3v-1.6h.3v1l.1 .1h2.1l.2-.1v-1.1a.2 .2 0 0 0-.3-.1 .2 .2 0 0 0-.1 .2v.7h-.7v-.5a.2 .2 0 0 0-.2-.1 .2 .2 0 0 0-.2 .2v.4h-.5v-.8a.2 .2 0 0 0-.3-.1 .2 .2 0 0 0-.1 .2h-.3zM135.4 95.5a.83 .83 0 0 1 .9-.2 .83 .83 0 0 1 .5 .8h-1.6l.1-.5zM134.6 91.4h2.8v5.3h-2.8v-.9h.2v.5l.2 .2h2.1l.1-.2v-.5l-.1-.4-.3-.2-.6-.3h-.4l-.6 .3-.3 .2-.1 .4h-.2v-2.4h.2v1.2a.2 .2 0 0 0 .2 .2 .2 .2 0 0 0 .2-.2v-.4h1.9a.2 .2 0 0 0 .1-.2 .2 .2 0 0 0-.2-.2h-1.8v-.4a.2 .2 0 0 0-.2-.2 .2 .2 0 0 0-.2 .2h-.2v-1.6h.2v1l.1 .1 2.2 .1 .1-.2v-1a.2 .2 0 0 0-.2-.2 .2 .2 0 0 0-.2 .2v.8h-.6v-.5a.2 .2 0 0 0-.2-.2 .2 .2 0 0 0-.2 .2v.5h-.6v-.8a.2 .2 0 0 0-.2-.2 .2 .2 0 0 0-.2 .2h-.2zM105 115.7a.88 .88 0 0 1 1-.1 .88 .88 0 0 1 .5 .8h-1.7v-.3zM104.3 111.2h2.7v5.7h-2.7v-.8h.2v.5l.1 .1 2.2-.1v-.5l-.1-.4-.2-.2-.7-.2h-.3l-.6 .2-.3 .2-.1 .4h-.2v-2.3h.2l.1 .5 .3 .3 .6 .2h.4l.6-.2 .2-.3 .1-.5-.2-.5a.15 .15 0 0 0-.2 0 .15 .15 0 0 0 0 .2 .54 .54 0 0 1-.2 .9 .87 .87 0 0 1-1.4-.6l.2-.3a.15 .15 0 0 0 0-.2 .15 .15 0 0 0-.2 0l-.3 .5h-.2v-2.2h.2l.1 1.1h2.1l.1-.2v-.9a.15 .15 0 0 0-.1-.2 .15 .15 0 0 0-.2 .2v.8h-.7v-.5a.15 .15 0 0 0-.2-.2 .15 .15 0 0 0-.1 .2v.5h-.7v-.8a.15 .15 0 0 0-.1-.2 .15 .15 0 0 0-.2 .2h-.2zM135.4 102.2a.83 .83 0 0 1 .9-.1 .83 .83 0 0 1 .5 .7h-1.6l.1-.4zM134.6 97.6h2.8v5.8h-2.8v-.9h.2v.6l.2 .1h2.1l.1-.1v-.6l-.1-.4-.3-.2-.6-.2h-.4l-.6 .2-.3 .3-.1 .3h-.2v-2.2h.2l.1 .5 .3 .3 .6 .2h.4l.6-.2 .3-.3 .1-.6-.3-.5a.21 .21 0 0 0-.3 .1 .21 .21 0 0 0 .2 .3 .51 .51 0 0 1-.3 .7 .82 .82 0 0 1-1.3-.5l.1-.2a.22 .22 0 0 0-.1-.4 .22 .22 0 0 0-.3 .2l-.1 .4h-.2v-2.2h.2v1l.1 .1h2.2l.1-.1v-1.1a.2 .2 0 0 0-.2-.1 .2 .2 0 0 0-.2 .2v.7h-.6v-.5a.2 .2 0 0 0-.2-.1 .2 .2 0 0 0-.2 .2v.4h-.6v-.8a.2 .2 0 0 0-.2-.1 .2 .2 0 0 0-.2 .2h-.2z" fill="#000"/>
<g fill="none" stroke="#000" stroke-width=".14">
<path d="M100.5 77.3v-2.7h2v2.7M100.9 75.3h.9l.3 .3v1.7h-1.2zM107.8 72.1v12.3h30.9v-12.3M107.8 71.6h30.9v12.8h-30.9zM107.8 72h30.9M108.3 71.6v-5h5v5M109.2 72v9.2a1.6 1.6 0 0 0 1.6 1.6 1.6 1.6 0 0 0 1.6-1.6v-9.2M115.1 71.6v-6h16.3v6M133.3 71.6v-5h5v5M134.2 72v9.2a1.6 1.6 0 0 0 1.6 1.6 1.6 1.6 0 0 0 1.6-1.6v-9.2M140.7 71.1h7.2M147.3 71.1v58.4"/>
<path d="M147.3 71.1l.6 1.1M147.3 71.1l-.6 1.1M91.3 85.3h8.6M91.3 84.7h8.6v25.5h-8.6zM91.3 84.8h8.6M91.3 85h8.6M91.3 85.1h8.6M91.3 85.2h8.6M91.3 85.4h8.6M91.3 85.5h8.6M91.3 85.7h8.6M91.3 85.8h8.6"/>
<path d="M91.3 85.9h8.6M91.3 86h8.6M91.3 86.1h8.6M91.3 86.3h8.6M91.3 86.5h8.6M91.3 86.6h8.6M91.3 86.7h8.6M91.3 86.8h8.6M91.3 87h8.6M91.3 87.1h8.6M91.3 87.2h8.6M91.3 87.3h8.6"/>
<path d="M91.3 89.9h8.6M91.3 92.4h8.6M91.3 94.9h8.6M91.3 97.5h8.6M91.4 84.8h7.5l1 .9v24.5h-8.5zM99.9 85.7h1.5v.7h-10.1M99.9 88.3h1.5v.6h-1.5M99.9 90.8h1.5v.6h-1.5M99.9 93.4h1.5v.6h-1.5M99.9 95.9h1.5v.6h-1.5M99.9 98.4h1.5v.7h-1.5M99.9 85.7h.4"/>
<path d="M99.9 86.4h.4M99.9 88.2h.5M99.9 89h.5M99.9 90.8h.5M99.9 91.5h.5M99.9 93.3h.5M99.9 94h.5M99.9 95.8h.5M99.9 96.6h.5M99.9 98.4h.5M99.9 99.1h.5M100.8 81.5v.5"/>
<path d="M100.9 80.7h1.2v2h-1.2zM101.4 84.7h1.1v1.4M102.2 81.5v.5M103.7 87.3h2.6v23h-2.6zM103.7 85.4l.7-.6h1.9v25.4h-2.6zM105 84.7h-1.3v1.4M116.1 93.7h1.3v2.1h-1.3zM117.5 94.5v.5M120.5 97.9h4M120.5 96.3h4M120.5 86.2h4M120.5 98.1h4v8.9l-1 1h-3z"/>
<path d="M120.5 86.3h4v8.9l-1 1h-3zM127.5 87.5v.5M127.5 91v.5M127.5 94.5v.5M127.5 99.2v.6M127.6 86.7h1.3v2h-1.3zM127.6 90.3h1.3v2h-1.3zM127.6 93.7h1.3v2.1h-1.3zM127.6 98.5h1.3v2h-1.3zM128.8 84.9l.3 .4h-.6zM129 87.5v.5M129 91v.5"/>
<path d="M129 94.5v.5M129 99.2v.6M129.8 94.5v.5M129.9 93.7h1.2v2.1h-1.2zM131.2 94.5v.5M91.3 100h8.6M91.3 102.6h8.6M91.3 105.1h8.6M91.3 107.6h8.6M99.9 101h1.5v.6h-1.5M99.9 103.5h1.5v.6h-1.5M99.9 106.1h1.5v.6h-1.5"/>
<path d="M99.9 108.6h1.5v.6h-1.5M99.9 100.9h.5M99.9 101.7h.5M99.9 103.5h.5M99.9 104.2h.5M99.9 106h.5M99.9 106.7h.5M99.9 108.5h.5M99.9 109.3h.5M107.8 110.5h30.9v12.8h-30.9zM116.1 105.5h1.3v2h-1.3zM117.5 106.2v.6"/>
<path d="M120.5 108.1h4M127.5 102.7v.6M127.5 106.2v.6M127.6 102h1.3v2h-1.3zM127.6 105.5h1.3v2h-1.3zM128.5 109.6l.3 .4 .3-.4M129 102.7v.6M129 106.2v.6M129.8 106.2v.6M129.9 105.5h1.2v2h-1.2zM131.2 106.2v.6M100.1 135.8h40.1"/>
<path d="M100.1 135.8l1.1 .6M100.1 128.5v7.9M101.2 135.2l-1.1 .6M107.8 122.8v-12.3h30.9v12.3M107.8 122.9h30.9M108.3 123.3v5h5v-5M109.2 122.9v-9.2a1.6 1.6 0 0 1 1.6-1.6 1.6 1.6 0 0 1 1.6 1.6v9.2M115.1 123.3v6.1h16.3v-6.1M133.3 123.3v5h5v-5M134.2 122.9v-9.2a1.6 1.6 0 0 1 1.6-1.6 1.6 1.6 0 0 1 1.6 1.6v9.2M139.1 135.2l1.1 .6M140.2 135.8l-1.1 .6"/>
<path d="M140.2 128.5v7.9M140.7 129.5h7.2M146.7 128.4l.6 1.1M147.9 128.4l-.6 1.1"/>
</g>
<path d="M125.2 96.3l.3 .3h-.5zM125.2 108l.3 .3h-.5z" fill="#000" stroke="#000" stroke-width=".14"/>
<path d="M100.2 72.4l.6-.3 .5-.1h36.9a1.5 1.5 0 0 1 1.6 1.5v48a1.5 1.5 0 0 1-1.6 1.5h-37a1.5 1.5 0 0 1-1.5-1.5l.1-48 .1-.5z" fill="none" stroke="#575757" stroke-width=".14"/>
<text font-size="2.8" x="178" y="190.9">Title:</text>
<g font-size="2.1">
<text x="178" y="184">Sheet:</text>
<text x="178" y="186.7">File:</text>
<text x="184.1" y="186.7">rs232-dual-adapter.kicad_pcb</text>
<text x="178" y="196.9">KiCad</text>
<text x="178" y="194.1">Size:</text>
<text x="184.7" y="194.1">A4</text>
<text x="185.7" y="196.9">E.D.A.</text>
<text x="193.3" y="196.9">8.0.3</text>
<text x="200" y="194.1">Date:</text>
<text x="263" y="194.3">Rev:</text>
<text x="263" y="196.9">Id:</text>
<text x="267.1" y="196.9">1/1</text>
</g>
<g font-size="1.8">
<text x="35" y="11.9">1</text>
<text x="85" y="11.9">2</text>
<text x="135" y="11.9">3</text>
<text x="185" y="11.9">4</text>
<text x="235" y="11.9">5</text>
<text x="285" y="11.9">6</text>
<text x="10.3" y="35.9">A</text>
<text x="285.4" y="35.9">A</text>
<text x="10.3" y="85.9">B</text>
<text x="285.3" y="85.9">B</text>
<text x="10.3" y="135.9">C</text>
<text x="285.3" y="135.9">C</text>
<text x="10.3" y="185.9">D</text>
<text x="285.3" y="185.9">D</text>
<text x="35" y="199.9">1</text>
<text x="85" y="199.9">2</text>
<text x="135" y="199.9">3</text>
<text x="185" y="199.9">4</text>
<text x="235" y="199.9">5</text>
<text x="285" y="199.9">6</text>
</g>
<g font-size="1.4">
<text x="122.3" y="69.4">J1</text>
<text x="106.8" y="86.7">VOUT</text>
<text x="106.8" y="89.3">UART1TX</text>
<text x="106.8" y="94.4">UART1CTS</text>
<text x="106.8" y="91.9">UART1RX</text>
<text x="121.4" y="92">U1</text>
<text x="96.4" y="98.5" transform="rotate(-90 96.4 98.5)">J4</text>
<text x="105.7" y="98.5" transform="rotate(-90 105.7 98.5)">J3</text>
<text x="106.8" y="99.5">UART0TX</text>
<text x="106.8" y="97">UART1RTS</text>
<text x="133.2" y="96.9" transform="rotate(-90 133.2 96.9)">TERMINAL-&gt;</text>
<text x="146.9" y="98.1" transform="rotate(-90 146.9 98.1)">mm</text>
<text x="106.8" y="107.2">UART0RTS</text>
<text x="106.8" y="104.6">UART0CTS</text>
<text x="106.8" y="102.1">UART0RX</text>
<text x="121.4" y="103.7">U2</text>
<text x="146.9" y="105.3" transform="rotate(-90 146.9 105.3)">58.4200</text>
<text x="106.8" y="109.8">GND</text>
<text x="133.2" y="108.3" transform="rotate(-90 133.2 108.3)">&lt;-EQUIPMENT</text>
<text x="122.3" y="127.1">J2</text>
<text x="115.2" y="135.4">40.1332</text>
<text x="122.4" y="135.4">mm</text>
</g>
<g font-size="1.1">
<text x="100.6" y="74.4">D2</text>
<text x="103.9" y="82.6" transform="rotate(-90 103.9 82.6)">R2</text>
<text x="130.6" y="88.7" transform="rotate(-90 130.6 88.7)">C5</text>
<text x="131.5" y="86.5">J1</text>
<text x="115.7" y="95.7" transform="rotate(-90 115.7 95.7)">C1</text>
<text x="118.6" y="92.2" transform="rotate(-90 118.6 92.2)">U1</text>
<text x="130.6" y="92.2" transform="rotate(-90 130.6 92.2)">C4</text>
<text x="127.3" y="97.6">C2</text>
<text x="129.6" y="97.6">C3</text>
<text x="130.6" y="100.8" transform="rotate(-90 130.6 100.8)">C10</text>
<text x="115.7" y="107.4" transform="rotate(-90 115.7 107.4)">C7</text>
<text x="118.6" y="103.9" transform="rotate(-90 118.6 103.9)">U2</text>
<text x="130.6" y="103.9" transform="rotate(-90 130.6 103.9)">C8</text>
<text x="113.5" y="109.6">J2</text>
<text x="127.3" y="109.4">C6</text>
<text x="129.6" y="109.4">C9</text>
</g>
<g font-size=".7">
<text x="101.9" y="76.8" transform="rotate(-90 101.9 76.8)">D2</text>
<text x="101.9" y="82.3" transform="rotate(-90 101.9 82.3)">R2</text>
<text x="128.6" y="88.3" transform="rotate(-90 128.6 88.3)">C5</text>
<text x="117.1" y="95.3" transform="rotate(-90 117.1 95.3)">C1</text>
<text x="128.6" y="95.3" transform="rotate(-90 128.6 95.3)">C2</text>
<text x="128.6" y="91.8" transform="rotate(-90 128.6 91.8)">C4</text>
<text x="130.9" y="95.3" transform="rotate(-90 130.9 95.3)">C3</text>
<text x="128.6" y="100.3" transform="rotate(-90 128.6 100.3)">C10</text>
<text x="117.1" y="107.1" transform="rotate(-90 117.1 107.1)">C7</text>
<text x="128.6" y="107.1" transform="rotate(-90 128.6 107.1)">C6</text>
<text x="128.6" y="103.6" transform="rotate(-90 128.6 103.6)">C8</text>
<text x="130.9" y="107.1" transform="rotate(-90 130.9 107.1)">C9</text>
</g>
</svg>
